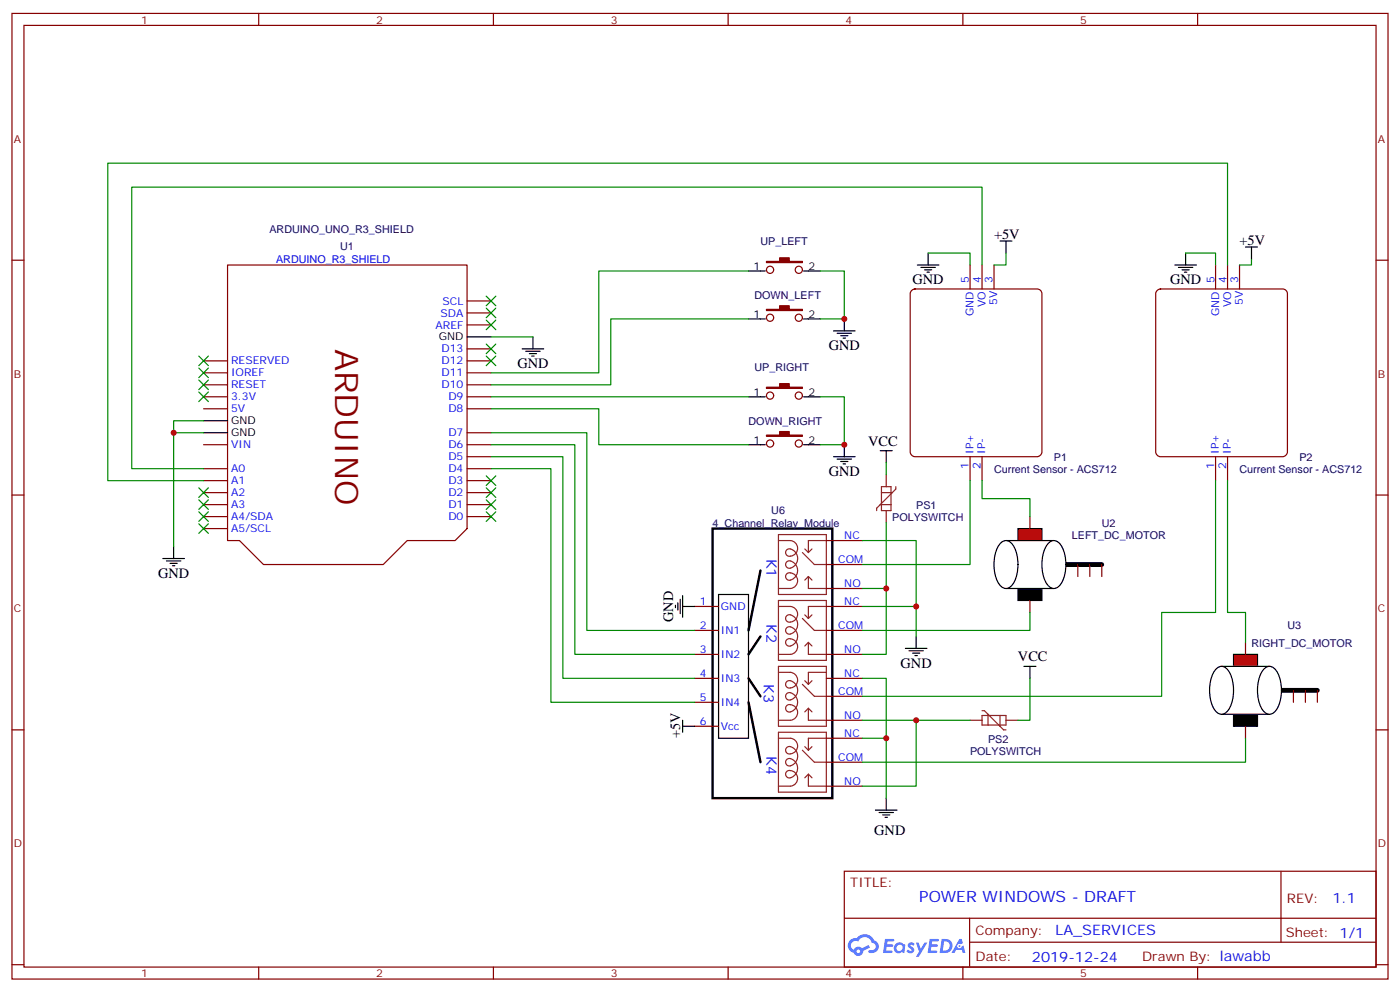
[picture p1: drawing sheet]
<svg xmlns="http://www.w3.org/2000/svg" width="412mm" height="292mm" viewBox="0 0 412 292" stroke-linecap="round" stroke-linejoin="round" font-family="sans-serif">
<g fill="none" stroke="#870000" stroke-width=".35">
<path d="M3.5 4h405.4v284.3h-405.4zM7.1 7.5h398.2v277.3h-398.2zM76.2 4v3.5M145.3 4v3.5M214.5 4v3.5M283.6 4v3.5M352.8 4v3.5M3.5 76.6h3.6M405.3 76.6h3.6M3.5 145.8h3.6M405.3 145.8h3.6M3.5 214.9h3.6"/>
<path d="M405.3 214.9h3.6M248.7 256.5h156.6v28.3h-156.6zM377.3 256.6v20.8M248.7 270.4h156.5M285.6 277.4h119.6M285.6 270.4v14.1M3.5 284.1h3.6M76.2 284.8v3.5M145.3 284.8v3.5M214.5 284.8v3.5M283.6 284.8v3.5M352.8 284.8v3.5"/>
<path d="M405.3 284.1h3.6"/>
</g>
<g fill="#5487ff">
<path d="M267.7 277.7a1.22 1.22 0 0 1 1.7 .3l-.4 .6a.47 .47 0 0 0-.3-.4 .47 .47 0 0 0-.5 .1l.1 .3a1.14 1.14 0 0 1 .8 1.7 1.14 1.14 0 0 1-1.9 0l-.2-.2 .5-.5 .7 .4a.29 .29 0 0 0 .3-.3 .29 .29 0 0 0-.2-.3 1.04 1.04 0 0 1-.6-1.7z"/>
<path d="M260.7 276.5h2.4l.3 .2-.2 .5h-1.8l-.1 .9h1.5l.3 .3-.3 .4h-1.6l-.2 1.1h1.7l.2 .4-.2 .3h-2.6z"/>
<path d="M273.8 276.5h2.4l.3 .2-.1 .5h-1.8l-.2 .9h1.6l.3 .3-.4 .4h-1.6l-.1 1.1h1.7l.2 .4-.2 .3h-2.6z"/>
<path d="M282.6 276.5h.7l.3 1.2-.6 .3a.69 .69 0 0 0-1 .3 .69 .69 0 0 0 .4 1 .69 .69 0 0 0 .9-.6l.5-.3 .6 2.2h-.8l-.2-.9h-1.8l-.5 .9h-.8z"/>
<path d="M269.8 277.6h.8l.6 1.8 1.1-1.8h.9l-2.6 4.1h-.8l.9-1.5z"/>
<path d="M277.4 276.5l-.6 4.1h1.3a2.11 2.11 0 0 0 2.5-2.1 2.11 2.11 0 0 0-2.5-2zM278.1 277.2a1.39 1.39 0 0 1 1.7 1.4 1.39 1.39 0 0 1-1.8 1.3h-.3z"/>
<path d="M263.7 278.1a1.54 1.54 0 0 0-.1 2.1 1.54 1.54 0 0 0 2.2 .2l.6 .2 .3-2.3-.2-.2-.4-.1a1.49 1.49 0 0 0-2.4 .1zM264 279.1a.94 .94 0 0 1 1.8 0 .94 .94 0 0 1-1.8 0z"/>
<path d="M250.4 276.8a2.18 2.18 0 0 0 1.1 3.8 1.44 1.44 0 0 0 1.6 .9 1.44 1.44 0 0 0 1.2-1.5l2-1-.5-.7-1.9 .9a1.47 1.47 0 0 0-2.4 .5 1.39 1.39 0 0 1-.7-2 1.39 1.39 0 0 1 2-.4 2.12 2.12 0 0 1 2.2-1.4 2.12 2.12 0 0 1 1.9 1.7 1.14 1.14 0 0 1 1.1 1.5 1.14 1.14 0 0 1-1.7 .7 .43 .43 0 0 0-.5 .3 .43 .43 0 0 0 .4 .5 1.98 1.98 0 0 0 2.5-1.2 1.98 1.98 0 0 0-1.2-2.5 3.1 3.1 0 0 0-5.3-.7l-.9 .1zM252.3 280.1a.55 .55 0 0 1 1.1 0 .55 .55 0 0 1-1.1 0z"/>
<circle cx="282.6" cy="278.6" r=".26"/>
</g>
<g fill="none" stroke="#870000" stroke-width=".35">
<path d="M67 78h70.6v77.6l-3.5 3.6h-14.2l-7 7h-35.3l-7-7h-3.6zM137.6 95.7h7M137.6 88.6h7M137.6 92.1h7M60 116.8h7M60 113.3h7M60 109.8h7M60 106.3h7M137.6 116.8h7M137.6 113.3h7M137.6 109.8h7M137.6 106.3h7"/>
<path d="M137.6 102.7h7M60 138h7M60 131h7M60 120.4h7M137.6 138h7M137.6 134.5h7M137.6 131h7M137.6 127.4h7M137.6 120.4h7M60 152.1h7M60 148.6h7M60 145.1h7"/>
<path d="M60 141.5h7M60 155.6h7M137.6 152.1h7M137.6 148.6h7M137.6 145.1h7M137.6 141.5h7M243.4 159.2h10.6M204.6 178.6h7.1M243.4 178.6h10.6M243.4 166.2h10.6M243.4 173.3h10.6M204.6 185.6h7.1"/>
<path d="M204.6 192.7h7.1M204.6 199.7h7.1M243.4 185.6h10.6M243.4 192.7h10.6M243.4 199.7h10.6M204.6 206.8h7.1M204.6 213.9h7.1M243.4 205h10.6M243.4 212.1h10.6M243.4 217.4h10.6M243.4 224.4h10.6M243.4 231.5h10.6"/>
<circle cx="226.8" cy="79.4" r="1.06"/>
<circle cx="235.3" cy="79.4" r="1.06"/>
<circle cx="226.8" cy="93.6" r="1.06"/>
<circle cx="235.3" cy="93.6" r="1.06"/>
<circle cx="226.8" cy="116.5" r="1.06"/>
<circle cx="235.3" cy="116.5" r="1.06"/>
<circle cx="226.8" cy="130.6" r="1.06"/>
<circle cx="235.3" cy="130.6" r="1.06"/>
</g>
<path d="M220.5 79.8h4.9M236.7 79.8h5M137.6 99.2h7M220.5 93.9h4.9M236.7 93.9h5M220.5 116.8h4.9M236.7 116.8h5M60 127.4h7M60 123.9h7M220.5 131h4.9M236.7 131h5M211.7 175h8.8v42.4h-8.8z" fill="none" stroke="#000" stroke-width=".35"/>
<g fill="#870000" stroke="#870000" stroke-width=".35">
<path d="M225.8 77h3.9v-1.1h2.8v1.1h3.9v.3h-10.6z"/>
<path d="M225.8 91.1h3.9v-1.1h2.8v1.1h3.9v.3h-10.6z"/>
<path d="M225.8 128.1h3.9v-1h2.8v1h3.9v.4h-10.6z"/>
<path d="M225.8 114h3.9v-1h2.8v1h3.9v.4h-10.6z"/>
</g>
<path d="M209.9 155.6h35.3v79.4h-35.3zM224 168l-3.5 17.6M220.5 199.7l3.5 5.3M224 187.4l-3.5 5.3M220.5 206.8l3.5 17.6" fill="none" stroke="#000" stroke-width=".71"/>
<g fill="none" stroke="#8c2424" stroke-width=".35">
<path d="M229.3 159.2h3.5a2.29 2.29 0 0 1 2.1 2.7 2.29 2.29 0 0 1-3 1.7 1.14 1.14 0 0 1-.2-1.6 1.14 1.14 0 0 1 1.6-.2 2.86 2.86 0 0 1 1.6 3.2 2.86 2.86 0 0 1-2.7 2.3 1.13 1.13 0 0 1-.6-1.6 1.13 1.13 0 0 1 1.7-.4 2.87 2.87 0 0 1 1.6 3.2 2.87 2.87 0 0 1-2.7 2.3 1.1 1.1 0 0 1-.7-1.4 1.1 1.1 0 0 1 1.3-.7 2.3 2.3 0 0 1 2.2 2.3 2.3 2.3 0 0 1-2.2 2.3h-3.5M229.3 157.4h14.1v17.6h-14.1zM243.4 159.2h-5.3v3.5M229.3 178.6h3.5a2.29 2.29 0 0 1 2.1 2.7 2.29 2.29 0 0 1-3 1.7 1.14 1.14 0 0 1-.2-1.6 1.14 1.14 0 0 1 1.6-.2 2.86 2.86 0 0 1 1.6 3.2 2.86 2.86 0 0 1-2.7 2.3 1.13 1.13 0 0 1-.6-1.6 1.13 1.13 0 0 1 1.7-.3 2.87 2.87 0 0 1 1.6 3.1 2.87 2.87 0 0 1-2.7 2.3 1.1 1.1 0 0 1-.7-1.4 1.1 1.1 0 0 1 1.3-.7 2.3 2.3 0 0 1 2.2 2.3 2.3 2.3 0 0 1-2.2 2.3h-3.5M229.3 176.8h14.1v17.7h-14.1zM236.4 162.7l3.5 3.5h3.5M237.1 161.6l1 1.1M238.1 169.8v3.5h5.3M238.1 169.8l1.1 1M238.1 169.8l-1 1M239.2 161.6l-1.1 1.1M243.4 178.6h-5.3v3.5"/>
<path d="M229.3 198h3.5a2.29 2.29 0 0 1 2.1 2.7 2.29 2.29 0 0 1-3 1.7 1.14 1.14 0 0 1-.2-1.6 1.14 1.14 0 0 1 1.6-.2 2.86 2.86 0 0 1 1.6 3.2 2.86 2.86 0 0 1-2.7 2.3 1.13 1.13 0 0 1-.6-1.6 1.13 1.13 0 0 1 1.7-.3 2.87 2.87 0 0 1 1.6 3.1 2.87 2.87 0 0 1-2.7 2.3 1.1 1.1 0 0 1-.7-1.4 1.1 1.1 0 0 1 1.3-.7 2.3 2.3 0 0 1 2.2 2.3 2.3 2.3 0 0 1-2.2 2.3h-3.5M229.3 196.2h14.1v17.7h-14.1zM236.4 182.1l3.5 3.5h3.5M237.1 181l1 1.1M238.1 189.2v3.5h5.3M238.1 189.2l1.1 1M238.1 189.2l-1 1M239.2 181l-1.1 1.1M243.4 198h-5.3v3.5M229.3 217.4h3.5a2.29 2.29 0 0 1 2.1 2.7 2.29 2.29 0 0 1-3 1.7 1.14 1.14 0 0 1-.2-1.6 1.14 1.14 0 0 1 1.6-.2 2.86 2.86 0 0 1 1.6 3.2 2.86 2.86 0 0 1-2.7 2.3 1.13 1.13 0 0 1-.6-1.6 1.13 1.13 0 0 1 1.7-.3 2.87 2.87 0 0 1 1.6 3.1 2.87 2.87 0 0 1-2.7 2.3 1.1 1.1 0 0 1-.7-1.4 1.1 1.1 0 0 1 1.3-.7 2.3 2.3 0 0 1 2.2 2.3 2.3 2.3 0 0 1-2.2 2.3h-3.5M229.3 215.6h14.1v17.7h-14.1zM236.4 201.5l3.5 3.5h3.5"/>
<path d="M237.1 200.4l1 1.1M237.1 219.9l1 1M238.1 208.6v3.5h5.3M238.1 208.6l1.1 1M238.1 208.6l-1 1M239.2 200.4l-1.1 1.1M239.2 219.9l-1.1 1M243.4 217.4h-5.3v3.5M236.4 220.9l3.5 3.5h3.5M238.1 228v3.5h5.3M238.1 228l1.1 1M238.1 228l-1 1"/>
</g>
<path d="M299.9 155.6h7v3.6h-7z" fill="#f00" stroke="#000" stroke-width=".35"/>
<path d="M299.9 173.3h7v3.5h-7z" fill="#000" stroke="#000" stroke-width=".35"/>
<path d="M296.3 159.2h14.1v14.1h-14.1z" fill="#fff" stroke="#fff" stroke-width=".35"/>
<path d="M296.3 159.2h14.1M296.3 173.3h14.1" fill="none" stroke="#000" stroke-width=".35"/>
<path d="M310.4 166.2h14.2" fill="none" stroke="#000" stroke-width="1.4"/>
<g fill="#fff" stroke="#000" stroke-width=".35">
<path d="M294.7 160a2.18 2.18 0 0 1 3.7 .5 11.6 11.6 0 0 1-.4 12 2.18 2.18 0 0 1-3.7-.6 11.6 11.6 0 0 1 .4-11.9z"/>
<path d="M308.8 160a2.18 2.18 0 0 1 3.7 .5 11.6 11.6 0 0 1-.4 12 2.18 2.18 0 0 1-3.7-.6 11.6 11.6 0 0 1 .4-11.9z"/>
</g>
<path d="M303.4 152.1v3.5M303.4 176.8v3.5M317.5 166.2v3.6M321 166.2v3.6M324.6 166.2v3.6" fill="none" stroke="#870000" stroke-width=".35"/>
<path d="M363.4 192.7h7v3.5h-7z" fill="#f00" stroke="#000" stroke-width=".35"/>
<path d="M363.4 210.3h7v3.6h-7z" fill="#000" stroke="#000" stroke-width=".35"/>
<path d="M359.8 196.2h14.1v14.1h-14.1z" fill="#fff" stroke="#fff" stroke-width=".35"/>
<path d="M359.8 196.2h14.1M359.8 210.3h14.1" fill="none" stroke="#000" stroke-width=".35"/>
<path d="M373.9 203.3h14.2" fill="none" stroke="#000" stroke-width="1.4"/>
<g fill="#fff" stroke="#000" stroke-width=".35">
<path d="M358.2 197a2.18 2.18 0 0 1 3.7 .6 11.6 11.6 0 0 1-.4 11.9 2.18 2.18 0 0 1-3.7-.5 11.6 11.6 0 0 1 .4-12z"/>
<path d="M372.3 197a2.18 2.18 0 0 1 3.7 .6 11.6 11.6 0 0 1-.4 11.9 2.18 2.18 0 0 1-3.7-.5 11.6 11.6 0 0 1 .4-12z"/>
</g>
<path d="M366.9 189.2v3.5M366.9 213.9v3.5M381 203.3v3.5M384.5 203.3v3.5M388.1 203.3v3.5" fill="none" stroke="#870000" stroke-width=".35"/>
<path d="M268.4 85.7l1.1-.6h36a1.41 1.41 0 0 1 1.4 1.4v46.6a1.51 1.51 0 0 1-1.4 1.4h-36a1.51 1.51 0 0 1-1.4-1.4v-46.6z" fill="#fff" stroke="#800000" stroke-width=".35"/>
<path d="M285.8 78v7.1M289.3 78v7.1M292.8 78v7.1M285.8 134.5v7M289.3 134.5v7" fill="none" stroke="#870000" stroke-width=".35"/>
<path d="M340.7 85.7l1.1-.6h36a1.41 1.41 0 0 1 1.4 1.4v46.6a1.51 1.51 0 0 1-1.4 1.4h-36a1.51 1.51 0 0 1-1.4-1.4v-46.6z" fill="#fff" stroke="#800000" stroke-width=".35"/>
<path d="M358.1 78v7.1M361.6 78v7.1M365.1 78v7.1M358.1 134.5v7M361.6 134.5v7" fill="none" stroke="#870000" stroke-width=".35"/>
<path d="M261.1 139.8v3.5M259.3 148.6h3.2M259.6 143.3h2.9v7.1h-2.9zM259.6 145.1h3.2M261.1 150.4v3.5M263.9 143.3v.7l-5.7 5.6v.8M285.8 212.1h3.5M289.3 210.7h7v2.8h-7zM289.3 209.3h.7l5.6 5.6h.7M291 210.3v3.2M294.6 210.7v3.2M296.3 212.1h3.6" fill="none" stroke="#8c2424" stroke-width=".35"/>
<g fill="none" stroke="#000" stroke-width=".35">
<path d="M270.2 78h6.4M271.3 78.7h4.2M272.3 79.4h2.2M273.4 74.5v3.5M294.6 71h3.5M296.3 71v3.5M346.1 78h6.3M347.1 78.7h4.3M348.2 79.4h2.1M349.2 74.5v3.5M366.9 72.7h3.5M368.7 72.7v3.6"/>
<path d="M157 99.2v3.5M245.5 97.4h6.4M246.6 98.1h4.2M247.6 98.8h2.2M248.4 99.6h.7M248.7 93.9v3.5M273 80.2h.8M348.9 80.2h.7M153.8 102.7h6.4M154.9 103.4h4.2M155.9 104.1h2.1M156.6 104.8h.7"/>
<path d="M245.5 134.5h6.4M246.6 135.2h4.2M247.6 135.9h2.2M248.4 136.6h.7M248.7 131v3.5M259.3 132.7h3.5M261.1 132.7v3.5M48 164.5h6.3M49 165.2h4.3M50.1 165.9h2.1M50.8 166.6h.7M51.2 160.9v3.6"/>
<path d="M199 178.2v.7M199.7 177.5v2.1M200.4 176.5v4.2M201.1 178.6h3.5M201.1 175.4v6.4M266.7 190.9h6.3M267.8 191.6h4.2M268.8 192.3h2.1M269.5 193h.7M269.9 187.4v3.5M301.6 196.2h3.6M303.4 196.2v3.5"/>
<path d="M201.1 212.1v3.5M201.1 213.9h3.5M257.9 238.5h6.3M258.9 239.3h4.3M260 240h2.1M261.1 235v3.5M260.7 240.7h.7"/>
</g>
<g fill="none" stroke="#008700" stroke-width=".35">
<path d="M220.5 79.8h-44.1v30h-31.8M241.7 79.8h7v14.1h-7M273.4 74.5h12.4v3.5M289.3 78v-22.9h-250.5v82.9h21.2M296.3 74.5v3.5h-3.5M349.2 74.5h8.9v3.5M361.6 78v-30h-329.9v93.5h28.3M368.7 76.3v1.7h-3.6M144.6 99.2h12.4M220.5 93.9h-40.6v19.4h-35.3M144.6 116.8h75.9M241.7 116.8h7v14.2h-7"/>
<path d="M51.2 127.4h8.8M60 123.9h-8.8v37M144.6 120.4h31.8v10.6h44.1M144.6 127.4h28.3v58.2h31.7M144.6 131h24.7v61.7h35.3M144.6 134.5h21.2v65.2h38.8M144.6 138h17.7v68.8h42.3M261.1 136.2v3.6M254 159.2h15.9v28.2M261.1 153.9v38.8h-7.1M285.8 141.5v24.7h-31.8M289.3 141.5v5.3h14.1v5.3"/>
<path d="M358.1 141.5v38.8h-15.9v24.7h-88.2M361.6 141.5v38.8h5.3v8.9M254 178.6h15.9M254 173.3h7.1M254 199.7h7.1v35.3M303.4 180.3v5.3h-49.4M303.4 199.7v12.4h-3.5M254 212.1h15.9v19.4h-15.9M254 217.4h7.1M269.9 212.1h15.9M366.9 217.4v7h-112.9"/>
</g>
<g fill="#c00">
<circle cx="269.9" cy="212.1" r=".88"/>
<circle cx="248.7" cy="131" r=".88"/>
<circle cx="248.7" cy="93.9" r=".88"/>
<circle cx="261.1" cy="217.4" r=".88"/>
<circle cx="51.2" cy="127.4" r=".88"/>
<circle cx="261.1" cy="173.3" r=".88"/>
<circle cx="269.9" cy="178.6" r=".88"/>
</g>
<g fill="#c00" stroke="#008700" stroke-width=".35">
<path d="M58.6 104.8l2.8 2.9zM61.4 104.8l-2.8 2.9z"/>
<path d="M58.6 108.4l2.8 2.8zM61.4 108.4l-2.8 2.8z"/>
<path d="M58.6 111.9l2.8 2.8zM61.4 111.9l-2.8 2.8z"/>
<path d="M58.6 115.4l2.8 2.9zM61.4 115.4l-2.8 2.9z"/>
<path d="M58.6 143.7l2.8 2.8zM61.4 143.7l-2.8 2.8z"/>
<path d="M58.6 147.2l2.8 2.8zM61.4 147.2l-2.8 2.8z"/>
<path d="M58.6 150.7l2.8 2.8zM61.4 150.7l-2.8 2.8z"/>
<path d="M58.6 154.2l2.8 2.9zM61.4 154.2l-2.8 2.9z"/>
<path d="M143.2 150.7l2.8 2.8zM146 150.7l-2.8 2.8z"/>
<path d="M143.2 147.2l2.8 2.8zM146 147.2l-2.8 2.8z"/>
<path d="M143.2 104.8l2.8 2.9zM146 104.8l-2.8 2.9z"/>
<path d="M143.2 101.3l2.8 2.8zM146 101.3l-2.8 2.8z"/>
<path d="M143.2 94.3l2.8 2.8zM146 94.3l-2.8 2.8z"/>
<path d="M143.2 90.7l2.8 2.9zM146 90.7l-2.8 2.9z"/>
<path d="M143.2 87.2l2.8 2.8zM146 87.2l-2.8 2.8z"/>
<path d="M143.2 143.7l2.8 2.8zM146 143.7l-2.8 2.8z"/>
<path d="M143.2 140.1l2.8 2.8zM146 140.1l-2.8 2.8z"/>
</g>
<text font-size="9.5" fill="#800" x="98.8" y="102.7" transform="rotate(90 98.8 102.7)">ARDUINO</text>
<text font-size="4.6" fill="#00f" x="270.8" y="265.6">POWER WINDOWS - DRAFT</text>
<g font-size="4.2">
<text x="292.8" y="70.3">+5V</text>
<text x="365.1" y="72">+5V</text>
<text x="268.8" y="83.7">GND</text>
<text x="344.7" y="83.7">GND</text>
<text x="244.1" y="103.1">GND</text>
<text x="152.4" y="108.4">GND</text>
<text x="255.8" y="131.2">VCC</text>
<text x="244.1" y="140.1">GND</text>
<text x="46.6" y="170.1">GND</text>
<text x="198.3" y="183.2" transform="rotate(-90 198.3 183.2)">GND</text>
<text x="265.3" y="196.6">GND</text>
<text x="299.9" y="194.7">VCC</text>
<text x="200.4" y="217.4" transform="rotate(-90 200.4 217.4)">+5V</text>
<text x="257.5" y="245.9">GND</text>
</g>
<g font-size="4.2" fill="#00f">
<text x="225.8" y="164.5" transform="rotate(90 225.8 164.5)">K1</text>
<text x="225.8" y="183.9" transform="rotate(90 225.8 183.9)">K2</text>
<text x="225" y="201.5" transform="rotate(90 225 201.5)">K3</text>
<text x="225.8" y="222.7" transform="rotate(90 225.8 222.7)">K4</text>
<text x="392.5" y="265.8">1.1</text>
<text x="310.9" y="275.4">LA_SERVICES</text>
<text x="304" y="283.2">2019-12-24</text>
</g>
<g font-size="3.9" fill="#800">
<text x="250.5" y="261.1">TITLE:</text>
<text x="379.1" y="265.8">REV:</text>
<text x="287.4" y="275.3">Company:</text>
<text x="378.7" y="275.9">Sheet: 1/1</text>
<text x="287.4" y="283">Date:</text>
<text x="336.4" y="283.1">Drawn By: lawabb</text>
</g>
<g font-size="3.2" fill="#800">
<text x="41.6" y="6.9">1</text>
<text x="110.8" y="6.9">2</text>
<text x="179.9" y="6.9">3</text>
<text x="249.1" y="6.9">4</text>
<text x="318.2" y="6.9">5</text>
<text x="4.1" y="42.1">A</text>
<text x="405.9" y="42.1">A</text>
<text x="4.1" y="111.2">B</text>
<text x="405.9" y="111.2">B</text>
<text x="4.1" y="180.3">C</text>
<text x="405.9" y="180.3">C</text>
<text x="4.1" y="249.5">D</text>
<text x="405.9" y="249.5">D</text>
<text x="41.6" y="287.8">1</text>
<text x="110.8" y="287.8">2</text>
<text x="179.9" y="287.8">3</text>
<text x="249.1" y="287.8">4</text>
<text x="318.2" y="287.8">5</text>
</g>
<g font-size="3.2" fill="#000080">
<text x="79.4" y="68.7">ARDUINO_UNO_R3_SHIELD</text>
<text x="100.2" y="73.8">U1</text>
<text x="224" y="72.2">UP_LEFT</text>
<text x="222.2" y="88.1">DOWN_LEFT</text>
<text x="222.2" y="109.3">UP_RIGHT</text>
<text x="220.5" y="125.2">DOWN_RIGHT</text>
<text x="310.4" y="135.7">P1</text>
<text x="382.8" y="135.7">P2</text>
<text x="292.8" y="139.3">Current Sensor - ACS712</text>
<text x="365.1" y="139.3">Current Sensor - ACS712</text>
<text x="269.9" y="149.8">PS1</text>
<text x="209.9" y="155.1">4_Channel_Relay_Module</text>
<text x="227.2" y="151.4">U6</text>
<text x="262.8" y="153.4">POLYSWITCH</text>
<text x="324.6" y="155.1">U2</text>
<text x="315.7" y="158.7">LEFT_DC_MOTOR</text>
<text x="379.2" y="185.1">U3</text>
<text x="368.7" y="190.4">RIGHT_DC_MOTOR</text>
<text x="291" y="218.6">PS2</text>
<text x="285.8" y="222.2">POLYSWITCH</text>
</g>
<g font-size="3.2" fill="#00f">
<text x="81.3" y="77.5">ARDUINO_R3_SHIELD</text>
<text x="285.4" y="83.3" transform="rotate(-90 285.4 83.3)">5</text>
<text x="288.9" y="83.3" transform="rotate(-90 288.9 83.3)">4</text>
<text x="292.4" y="83.2" transform="rotate(-90 292.4 83.2)">3</text>
<text x="357.7" y="83.3" transform="rotate(-90 357.7 83.3)">5</text>
<text x="361.2" y="83.3" transform="rotate(-90 361.2 83.3)">4</text>
<text x="364.7" y="83.2" transform="rotate(-90 364.7 83.2)">3</text>
<text x="130.4" y="89.7">SCL</text>
<text x="293.8" y="89.9" transform="rotate(-90 293.8 89.9)">5V</text>
<text x="366.1" y="89.9" transform="rotate(-90 366.1 89.9)">5V</text>
<text x="129.7" y="93.2">SDA</text>
<text x="286.8" y="93.1" transform="rotate(-90 286.8 93.1)">GND</text>
<text x="290.3" y="90.5" transform="rotate(-90 290.3 90.5)">VO</text>
<text x="359.1" y="93.1" transform="rotate(-90 359.1 93.1)">GND</text>
<text x="362.7" y="90.5" transform="rotate(-90 362.7 90.5)">VO</text>
<text x="128.3" y="96.7">AREF</text>
<text x="68.1" y="107.3">RESERVED</text>
<text x="130" y="107.3">D12</text>
<text x="130" y="103.8">D13</text>
<text x="68.1" y="110.8">IOREF</text>
<text x="130" y="110.8">D11</text>
<text x="68.1" y="117.9">3.3V</text>
<text x="68.1" y="114.4">RESET</text>
<text x="130" y="114.4">D10</text>
<text x="132.1" y="117.9">D9</text>
<text x="68.1" y="121.4">5V</text>
<text x="132.1" y="121.4">D8</text>
<text x="132.1" y="128.5">D7</text>
<text x="68.1" y="132">VIN</text>
<text x="132.1" y="135.5">D5</text>
<text x="132.1" y="132">D6</text>
<text x="286.7" y="133.7" transform="rotate(-90 286.7 133.7)">IP+</text>
<text x="290.2" y="133.7" transform="rotate(-90 290.2 133.7)">IP-</text>
<text x="359" y="133.7" transform="rotate(-90 359 133.7)">IP+</text>
<text x="362.6" y="133.7" transform="rotate(-90 362.6 133.7)">IP-</text>
<text x="68.1" y="142.6">A1</text>
<text x="68.1" y="139.1">A0</text>
<text x="132.1" y="142.6">D3</text>
<text x="132.1" y="139.1">D4</text>
<text x="285.3" y="138.1" transform="rotate(-90 285.3 138.1)">1</text>
<text x="288.8" y="138.1" transform="rotate(-90 288.8 138.1)">2</text>
<text x="357.6" y="138.1" transform="rotate(-90 357.6 138.1)">1</text>
<text x="361.2" y="138.1" transform="rotate(-90 361.2 138.1)">2</text>
<text x="68.1" y="149.6">A3</text>
<text x="68.1" y="146.1">A2</text>
<text x="132.1" y="149.6">D1</text>
<text x="132.1" y="146.1">D2</text>
<text x="68.1" y="153.2">A4/SDA</text>
<text x="132.1" y="153.2">D0</text>
<text x="68.1" y="156.7">A5/SCL</text>
<text x="248.7" y="158.8">NC</text>
<text x="246.9" y="165.9">COM</text>
<text x="248.7" y="172.9">NO</text>
<text x="206.1" y="178.2">1</text>
<text x="212.4" y="179.6">GND</text>
<text x="248.7" y="178.2">NC</text>
<text x="206.1" y="185.3">2</text>
<text x="246.9" y="185.3">COM</text>
<text x="212.4" y="186.7">IN1</text>
<text x="206.1" y="192.3">3</text>
<text x="212.4" y="193.7">IN2</text>
<text x="248.7" y="192.3">NO</text>
<text x="206.1" y="199.4">4</text>
<text x="212.4" y="200.8">IN3</text>
<text x="248.7" y="199.4">NC</text>
<text x="206.1" y="206.4">5</text>
<text x="212.4" y="207.9">IN4</text>
<text x="246.9" y="204.7">COM</text>
<text x="206.1" y="213.5">6</text>
<text x="212.4" y="214.9">Vcc</text>
<text x="248.7" y="211.7">NO</text>
<text x="248.7" y="217">NC</text>
<text x="246.9" y="224.1">COM</text>
<text x="248.7" y="231.1">NO</text>
</g>
<g font-size="3.2">
<text x="222" y="79.4">1</text>
<text x="238.1" y="79.4">2</text>
<text x="222" y="93.6">1</text>
<text x="238.1" y="93.6">2</text>
<text x="129.2" y="100.3">GND</text>
<text x="222" y="116.5">1</text>
<text x="238.1" y="116.5">2</text>
<text x="68.1" y="125">GND</text>
<text x="68.1" y="128.5">GND</text>
<text x="222" y="130.6">1</text>
<text x="238.1" y="130.6">2</text>
</g>
</svg>
